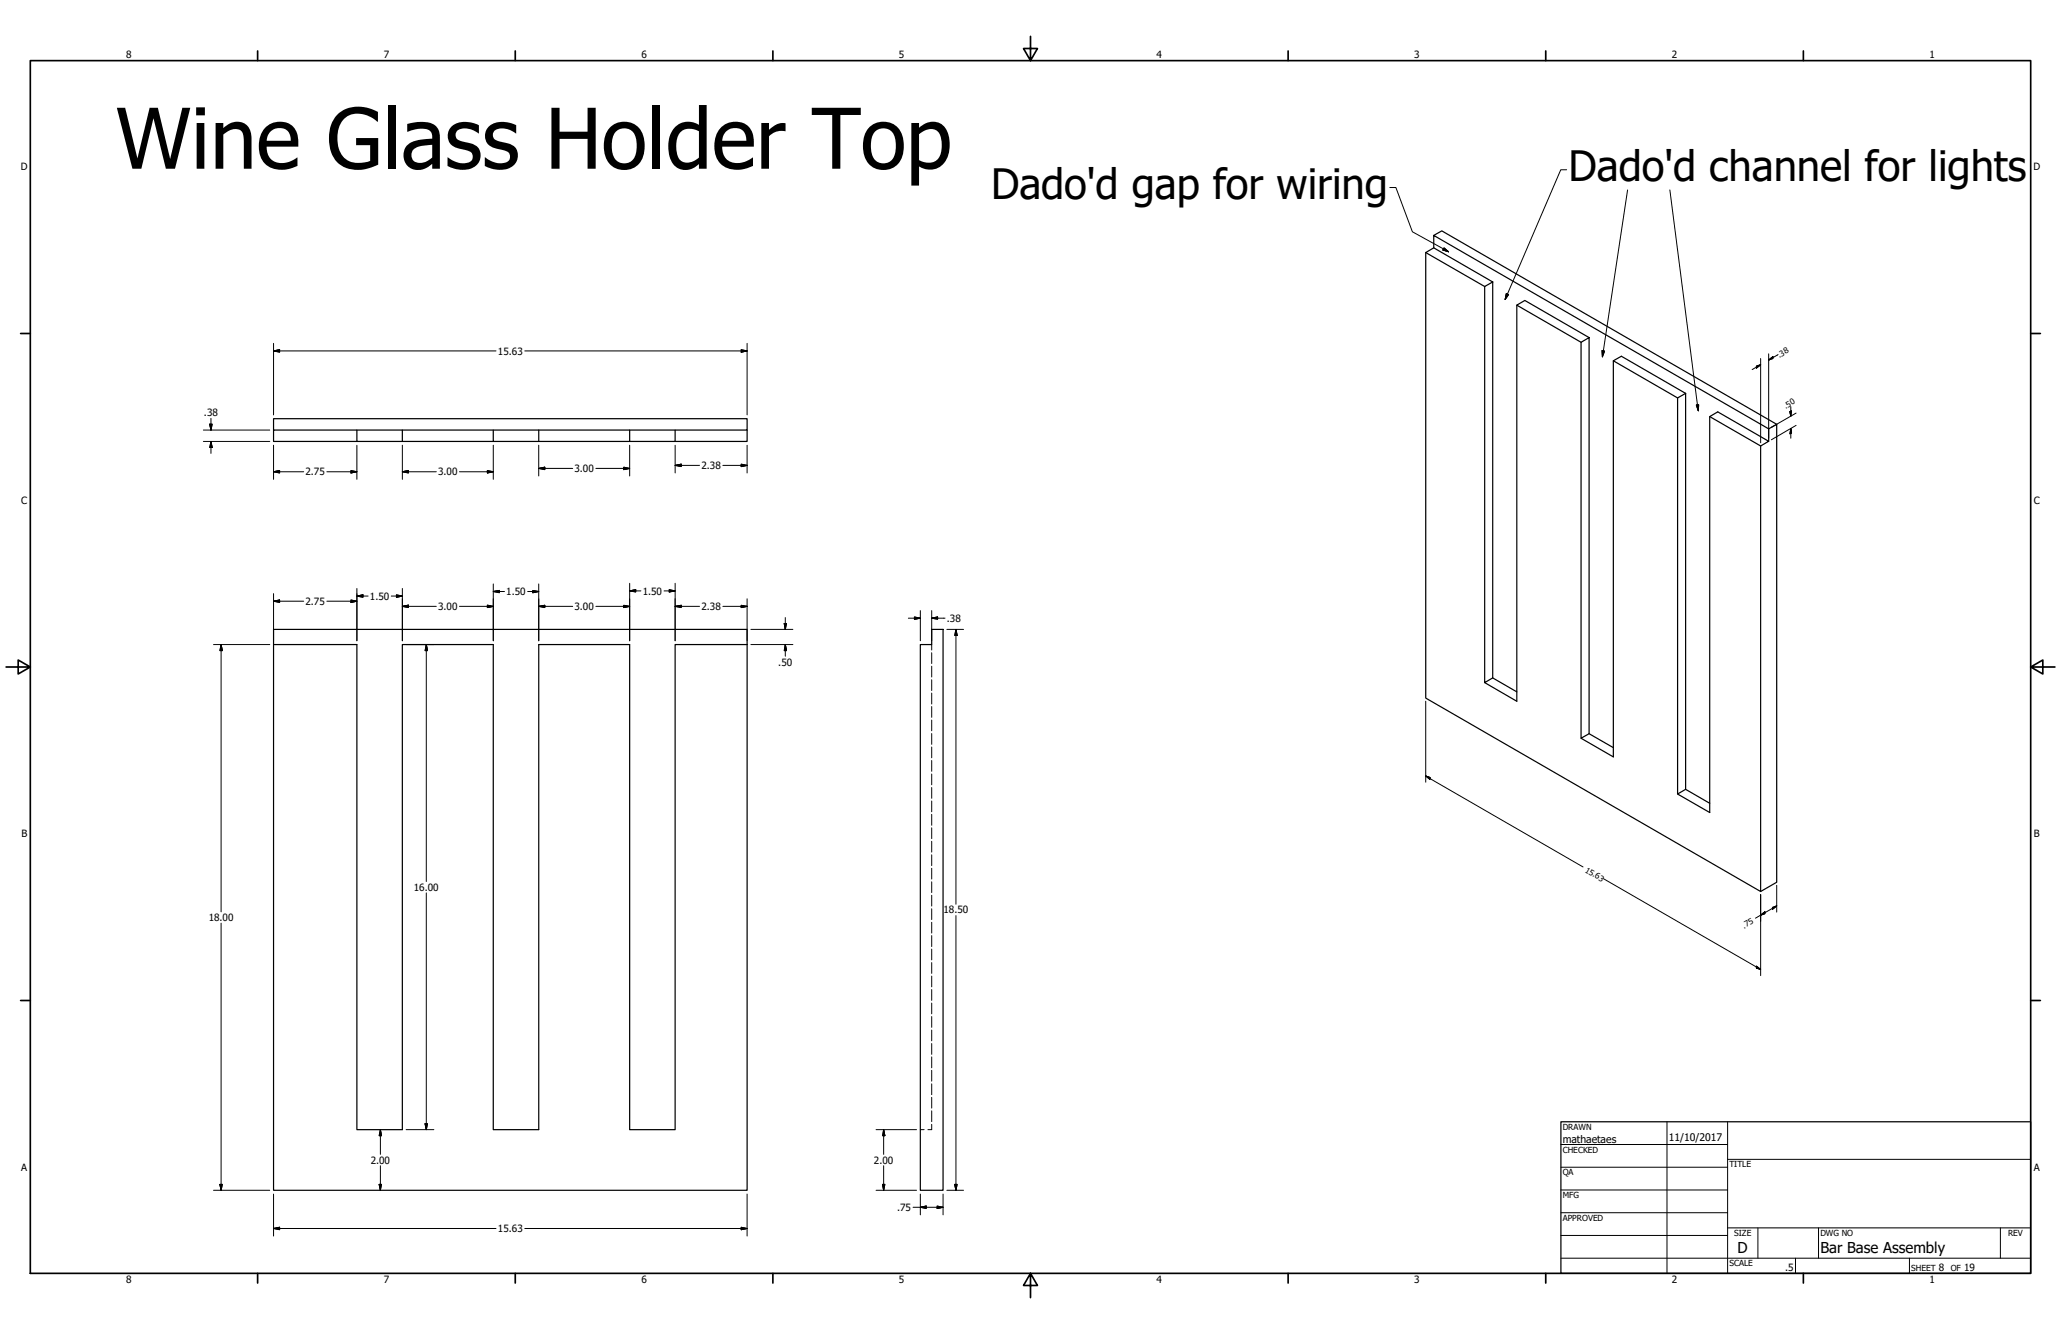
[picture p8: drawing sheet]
<svg xmlns="http://www.w3.org/2000/svg" width="864mm" height="559mm" viewBox="0 0 864 559" stroke-linecap="round" stroke-linejoin="round" font-family="sans-serif">
<!-- layer: Visible (ANSI) -->
<g fill="none" stroke="#000" stroke-width=".51">
<path d="M600.8 98.6l3.3-1.9 140.4 81M597.4 105.8v186.6l140.3 81v-186.6M600.8 103.8l-3.4 2 24.7 14.2M625.5 118.1l-24.7-14.3v-5.2l140.3 81v5.2M622.1 120l3.4-1.9v165.9l-3.4 1.9zM635.6 127.8v166l-13.5-7.9M662.5 143.4l3.4-2v165.9l-3.4 1.9zM665.9 141.4l-27-15.5-3.3 1.9 26.9 15.6M676 151.1l26.9 15.6M702.9 166.7l3.4-1.9v165.8l-3.4 2zM706.3 164.8l-26.9-15.6-3.4 1.9v166l-13.5-7.9M716.4 174.5l21.3 12.3 3.4-2-21.3-12.3-3.4 2v165.9l-13.5-7.8"/>
<path d="M741.1 179.6l3.4-1.9v191.9l-6.8 3.8M114.6 180.1v-4.7h198.5v4.7h-198.5v4.8h34.9M149.5 180.1v4.8h19.1M168.6 180.1v4.8h38.1M206.7 180.1v4.8h57.1M225.7 180.1v4.8M263.8 180.1v4.8h19.1v-4.8M313.1 180.1v4.8h-30.2M114.6 263.7h198.5v6.3h-30.2v203.2h-19.1v-203.2h-38.1v203.2h-19v-203.2h-38.1v203.2h-19.1v-203.2h-34.9zM114.6 270v228.6h198.5v-228.6M390.4 263.7h4.8v234.9h-9.6v-228.6h4.8zM625.5 284l10.1 5.8"/>
<path d="M665.9 307.3l10.1 5.9M706.3 330.6l10.1 5.9"/>
</g>
<!-- layer: Hidden (ANSI) -->
<g fill="none" stroke="#000" stroke-width=".42">
<path d="M390.4 270v2.3M390.4 273.4v4.5M390.4 279.1v4.5M390.4 284.7v4.5M390.4 290.3v4.6M390.4 296v4.5M390.4 301.6v4.5M390.4 307.3v4.5M390.4 312.9v4.5M390.4 318.6v4.5M390.4 324.2v4.5M390.4 329.9v4.5"/>
<path d="M390.4 335.5v4.5M390.4 341.1v4.6M390.4 346.8v4.5M390.4 352.4v4.5M390.4 358.1v4.5M390.4 363.7v4.5M390.4 369.4v4.5M390.4 375v4.5M390.4 380.7v4.5M390.4 386.3v4.5M390.4 391.9v4.6M390.4 397.6v4.5"/>
<path d="M390.4 403.2v4.5M390.4 408.9v4.5M390.4 414.5v4.5M390.4 420.2v4.5M390.4 425.8v4.5M390.4 431.5v4.5M390.4 437.1v4.5M390.4 442.7v4.6M390.4 448.4v4.5M390.4 454v4.5M390.4 459.7v4.5M385.6 473.2h1.6"/>
<path d="M390.4 471v2.2h-1.6M390.4 465.3v4.5"/>
</g>
<!-- layer: Symbol (ANSI) -->
<g fill="none" stroke="#000" stroke-width=".7">
<path d="M431.8 15.2v10.2l-2.9-5.1h5.8l-2.9 5.1M12.7 25.4h838.2v508h-838.2zM107.9 21.3v4.1M215.9 21.3v4.1M323.8 21.3v4.1M539.8 21.3v4.1M647.7 21.3v4.1M755.6 21.3v4.1M8.6 139.7h4.1M850.9 139.7h4.1M2.5 279.4h10.2l-5.1-2.9v5.8l5.1-2.9M850.9 279.4l5.1 2.9v-5.8l-5.1 2.9h10.2"/>
<path d="M8.6 419.1h4.1M850.9 419.1h4.1M107.9 533.4v4.1M215.9 533.4v4.1M323.8 533.4v4.1M431.8 533.4l2.9 5.1h-5.8l2.9-5.1v10.2M539.8 533.4v4.1M647.7 533.4v4.1M755.6 533.4v4.1"/>
</g>
<!-- layer: Title (ANSI) -->
<g fill="none" stroke="#000" stroke-width=".42">
<path d="M654 479.4h69.9M698.5 469.9v63.5M723.9 469.9v63.5M654 488.9h69.9M654 498.5h69.9M723.9 485.6h127M654 508h69.9M654 517.5h69.9M723.9 514.3h127M736.6 514.3v12.7M762 514.3v12.7M838.2 514.3v12.7"/>
<path d="M654 527h196.9M752.3 527v6.4M800.1 527v6.4"/>
</g>
<path d="M654 469.9h196.9v63.5h-196.9z" fill="none" stroke="#000" stroke-width=".51"/>
<!-- layer: Visible Narrow (ANSI) -->
<g fill="none" stroke="#000" stroke-width=".42">
<path d="M114.6 147l2.6-.5v1zM114.6 147h93.2M114.6 143.8v30M219.9 147h93.2M310.6 146.5l2.5 .5-2.5 .5zM313.1 143.8v30M736 153.4l1.7-.6-1.7 1.4zM737.7 150.2v35.3M737.7 152.8l-3.5 2M741.1 150.8l1.8-1.4v.8zM741.1 148.2v35.3M745 148.5l-3.9 2.3"/>
<path d="M87.9 177.7h1l-.5 2.4zM88.4 175.3v4.8M750 172.5l.7-.4-.3 2.2zM750.4 179.5l.3 1.9-.7 .3zM750.4 170.3v4M750.4 179.5v4.1M752.6 178.2l-10.3 6M752.6 173l-10.3 6M85.2 184.9h27.8M85.2 180.1h27.8M88.4 184.9l.5 2.6h-1zM88.4 184.9v5"/>
<path d="M114.6 197.6l2.6-.5v1zM114.6 186.5v14.3M114.6 197.6h12.7M137 197.6h12.5M147.1 197.1l2.4 .5-2.4 .5zM149.5 186.5v14.3M168.6 197.6l2.5-.5v1zM168.6 197.6h14.2M168.6 186.5v14.3M192.5 197.6h14.2M204.2 197.1l2.5 .5-2.5 .5zM206.7 186.5v14.3"/>
<path d="M225.7 196.2l2.6-.5v1zM225.7 196.2h14.3M225.7 186.5v12.9M249.7 196.2h14.1M261.4 195.7l2.4 .5-2.4 .5zM263.8 186.5v12.9M282.9 194.9l2.5-.5v1.1zM282.9 194.9h10.2M282.9 186.5v11.6M302.9 194.9h10.2M310.6 194.4l2.5 .5-2.5 .6zM313.1 186.5v11.6"/>
<path d="M114.6 251.8l2.6-.5v1zM114.6 248.7v19.7M114.6 251.8h12.7M137 251.8h12.5M147.1 251.3l2.4 .5-2.4 .5zM149.5 249.7l2.6-.5v1zM149.5 246.5v21.9M149.5 249.7h4.7M164 249.7h4.6M166.1 249.2l2.5 .5-2.5 .5zM168.6 254l2.5-.5v1zM168.6 246.5v21.9"/>
<path d="M168.6 254h14.2M192.5 254h14.2M204.2 253.5l2.5 .5-2.5 .5zM206.7 247.8l2.5-.5v1zM206.7 244.6v23.8M206.7 247.8h4.7M221.1 247.8h4.6M223.3 247.3l2.4 .5-2.4 .5zM225.7 254l2.6-.4v.9zM225.7 244.6v23.8M225.7 254h14.3M249.7 254h14.1"/>
<path d="M261.4 253.6l2.4 .4-2.4 .5zM263.8 247.5l2.6-.5v1zM263.8 244.3v24.1M263.8 247.5h4.7M278.3 247.5h4.6M280.4 247l2.5 .5-2.5 .5zM282.9 254l2.5-.4v.9zM282.9 244.3v24.1M282.9 254h10.2M302.9 254h10.2M310.6 253.6l2.5 .4-2.5 .5zM313.1 250.8v17.6"/>
<path d="M329.1 258.7v5M380.6 259h5M383.2 258.4l2.4 .6-2.4 .4zM385.6 255.8v12.6M390.4 259l2.5-.6v1zM390.4 259h5.6M390.4 255.8v12.6M89.5 270h23.5M92.6 270l.6 2.5h-1.1zM92.6 270v112M170.2 270h11.6M178.6 270l.5 2.5h-1z"/>
<path d="M178.6 270v99.3M314.6 263.7h17.6M314.6 270h17.6M328.6 261.2h1l-.5 2.5zM329.1 270l.5 2.5h-1zM329.1 270v4.9M396.7 263.7h7M400.6 263.7l.5 2.5h-1.1zM400.6 263.7v115.1M597.4 293.8v33.9M597.4 325.1l1.8 .6v.8zM597.4 325.1l65.9 38.1"/>
<path d="M178.6 374v99.2M671.8 368l65.9 38.1M737.7 374.7v34M744.5 379.5l-8.9 5.1M744.5 370.8v11.3M92.6 386.7v111.9M400.6 383.5v115.1M737.7 383.3l1.8-1.3v.8zM742.7 380.1l1.8-.6-1.8 1.4zM736 404.7l1.7 1.4-1.7-.6zM159.4 473.2l.4 2.5h-.9zM159.4 473.2v10.4"/>
<path d="M170.2 473.2h11.6M178.1 470.7h1l-.5 2.5zM367.1 473.2h16.9M370.3 473.2l.5 2.5h-1zM370.3 473.2v10.4M89.5 498.6h23.5M92.1 496.1h1.1l-.6 2.5zM158.9 496.1h.9l-.4 2.5zM159.4 488.3v10.3M367.1 498.6h16.9M369.8 496.1h1l-.5 2.5zM370.3 488.3v10.3"/>
<path d="M396.7 498.6h7M400 496.1h1.1l-.5 2.5zM114.6 514.6l2.6-.5v1zM114.6 500.2v17.6M114.6 514.6h93.2M219.9 514.6h93.2M310.6 514.1l2.5 .5-2.5 .5zM313.1 500.2v17.6M382.6 505.7h12.6M385.6 505.7l2.5-.5v1zM385.6 500.2v8.7M392.7 505.2l2.5 .5-2.5 .5z"/>
<path d="M395.2 500.2v8.7"/>
</g>
<g fill="#000" stroke="#000" stroke-width=".42">
<path d="M114.6 147l2.6-.5zM114.6 147l2.6-.5v1zM310.6 147.5l2.5-.5zM310.6 146.5l2.5 .5-2.5 .5zM736 154.2l1.7-1.4zM736 153.4l1.7-.6-1.7 1.4zM741.1 150.8l1.8-1.4zM741.1 150.8l1.8-1.4v.8zM87.9 177.7l.5 2.5zM87.9 177.7h1l-.5 2.5zM750 172.5l.4 1.8zM750 172.5l.7-.4-.3 2.2z"/>
<path d="M88.4 185l.5 2.5zM88.4 185l.5 2.5h-1zM114.6 197.6l2.6-.5zM114.6 197.6l2.6-.5v1zM147.1 198.1l2.4-.5zM147.1 197.1l2.4 .5-2.4 .5zM168.6 197.6l2.5-.5zM168.6 197.6l2.5-.5v1zM204.2 198.1l2.5-.5zM204.2 197.1l2.5 .5-2.5 .5zM225.7 196.2l2.6-.5zM225.7 196.2l2.6-.5v1z"/>
<path d="M261.4 196.7l2.4-.5zM261.4 195.7l2.4 .5-2.4 .5zM282.9 194.9l2.5-.5zM282.9 194.9l2.5-.5v1.1zM310.6 195.5l2.5-.6zM310.6 194.4l2.5 .5-2.5 .6zM750.4 179.5l.3 1.9zM750.4 179.5l.3 1.9-.7 .3zM114.6 251.8l2.6-.5zM114.6 251.8l2.6-.5v1zM147.1 252.3l2.4-.5zM147.1 251.3l2.4 .5-2.4 .5z"/>
<path d="M149.5 249.7l2.6-.5zM149.5 249.7l2.6-.5v1zM166.1 250.2l2.5-.5zM166.1 249.2l2.5 .5-2.5 .5zM168.6 254l2.5-.5zM168.6 254l2.5-.5v1zM204.2 254.5l2.5-.5zM204.2 253.5l2.5 .5-2.5 .5zM206.7 247.8l2.5-.5zM206.7 247.8l2.5-.5v1zM223.3 248.3l2.4-.5zM223.3 247.3l2.4 .5-2.4 .5z"/>
<path d="M225.7 254l2.6-.4zM225.7 254l2.6-.4v.9zM261.4 254.5l2.4-.5zM261.4 253.6l2.4 .4-2.4 .5zM263.8 247.5l2.6-.5zM263.8 247.5l2.6-.5v1zM280.4 248l2.5-.5zM280.4 247l2.5 .5-2.5 .5zM282.9 254l2.5-.4zM282.9 254l2.5-.4v.9zM310.6 254.5l2.5-.5zM310.6 253.6l2.5 .4-2.5 .5z"/>
<path d="M383.2 259.4l2.4-.4zM383.2 258.4l2.4 .6-2.4 .4zM390.4 259l2.5-.6zM390.4 259l2.5-.6v1zM92.6 270l.6 2.5zM92.6 270l.6 2.5h-1.1zM178.6 270l.5 2.5zM178.6 270l.5 2.5h-1zM328.6 261.2l.5 2.5zM328.6 261.2h1l-.5 2.5zM329.1 270l.5 2.5zM329.1 270l.5 2.5h-1z"/>
<path d="M400.6 263.7l.5 2.5zM400.6 263.7l.5 2.5h-1.1zM597.4 325.1l1.8 .6zM597.4 325.1l1.8 .6v.8zM737.7 383.3l1.8-1.3zM737.7 383.3l1.8-1.3v.8zM742.7 380.9l1.8-1.4zM742.7 380.1l1.8-.6-1.8 1.4zM736 405.5l1.7 .6zM736 404.7l1.7 1.4-1.7-.6zM159.4 473.2l.4 2.5zM159.4 473.2l.4 2.5h-.9z"/>
<path d="M178.1 470.7l.5 2.5zM178.1 470.7h1l-.5 2.5zM370.3 473.2l.5 2.5zM370.3 473.2l.5 2.5h-1zM92.1 496.1l.5 2.5zM92.1 496.1h1.1l-.6 2.5zM158.9 496.1l.5 2.5zM158.9 496.1h.9l-.4 2.5zM369.8 496.1l.5 2.5zM369.8 496.1h1l-.5 2.5zM400 496.1l.6 2.5zM400 496.1h1.1l-.5 2.5z"/>
<path d="M114.6 514.6l2.6-.5zM114.6 514.6l2.6-.5v1zM310.6 515.1l2.5-.5zM310.6 514.1l2.5 .5-2.5 .5zM385.6 505.7l2.5-.5zM385.6 505.7l2.5-.5v1zM392.7 506.2l2.5-.5zM392.7 505.2l2.5 .5-2.5 .5z"/>
</g>
<!-- layer: Border (ANSI) -->
<path d="M582.4 78.5h2.5l6.9 18.6 15.2 8.4M656.5 71.1h-2.5l-23.3 54.4M682 79.6l-10.6 69.9M699.7 79.6l11.9 92.5M605.1 103.8l1.9 1.7-2.4-.8zM631.2 123l.9 .4-1.4 2.1zM671.3 146.9l1 .2-.9 2.4zM710.8 169.7l1-.2-.2 2.6z" fill="none" stroke="#000" stroke-width=".42"/>
<path d="M604.6 104.7l2.4 .8zM605.1 103.8l1.9 1.7-2.4-.8zM631.2 123l-.5 2.5zM631.2 123l.9 .4-1.4 2.1zM671.3 146.9l.1 2.6zM671.3 146.9l1 .2-.9 2.4zM710.8 169.7l.8 2.4zM710.8 169.7l1-.2-.2 2.6z" fill="#000" stroke="#000" stroke-width=".42"/>
<text font-size="35.1" x="48.5" y="70.7">Wine Glass Holder Top</text>
<g font-size="17.5">
<text x="657.3" y="75.9">Dado'd channel for lights</text>
<text x="415.3" y="83.4">Dado'd gap for wiring</text>
</g>
<g font-size="6.3">
<text x="728.1" y="524.9">D</text>
<text x="762.8" y="525">Bar Base Assembly</text>
</g>
<g font-size="4.4">
<text x="654.8" y="478.6">mathaetaes</text>
<text x="699.3" y="478">11/10/2017</text>
</g>
<g font-size="4.2">
<text x="52.8" y="24.4">8</text>
<text x="160.8" y="24.4">7</text>
<text x="268.7" y="24.4">6</text>
<text x="376.7" y="24.4">5</text>
<text x="484.6" y="24.4">4</text>
<text x="592.6" y="24.4">3</text>
<text x="700.5" y="24.4">2</text>
<text x="808.5" y="24.4">1</text>
<text x="8.8" y="71.4">D</text>
<text x="852" y="71.4">D</text>
<text x="208.7" y="148.5">15.63</text>
<text x="85.5" y="174.4">.38</text>
<text x="240.7" y="197.7">3.00</text>
<text x="293.9" y="196.5">2.38</text>
<text x="128" y="199.1">2.75</text>
<text x="183.6" y="199.1">3.00</text>
<text x="8.9" y="211.1">C</text>
<text x="852.2" y="211.1">C</text>
<text x="155" y="251.2">1.50</text>
<text x="212.2" y="249.3">1.50</text>
<text x="269.3" y="249">1.50</text>
<text x="128" y="253.4">2.75</text>
<text x="183.6" y="255.5">3.00</text>
<text x="240.7" y="255.5">3.00</text>
<text x="293.9" y="255.5">2.38</text>
<text x="396.7" y="260.5">.38</text>
<text x="326.1" y="278.8">.50</text>
<text x="9" y="350.8">B</text>
<text x="852.2" y="350.8">B</text>
<text x="173.4" y="373.1">16.00</text>
<text x="395.4" y="382.7">18.50</text>
<text x="87.4" y="385.8">18.00</text>
<text x="8.9" y="490.5">A</text>
<text x="155.3" y="487.4">2.00</text>
<text x="366.2" y="487.4">2.00</text>
<text x="852.2" y="490.5">A</text>
<text x="375.9" y="507.2">.75</text>
<text x="208.7" y="516.1">15.63</text>
<text x="748" y="532.6">.5</text>
<text x="812.4" y="532.6">8</text>
<text x="823" y="532.6">19</text>
<text x="52.8" y="537.5">8</text>
<text x="160.8" y="537.5">7</text>
<text x="268.7" y="537.5">6</text>
<text x="376.7" y="537.5">5</text>
<text x="484.6" y="537.5">4</text>
<text x="592.6" y="537.5">3</text>
<text x="700.5" y="537.5">2</text>
<text x="808.5" y="537.5">1</text>
</g>
<g font-size="3.5">
<text x="654.8" y="473.2">DRAWN</text>
<text x="654.8" y="482.8">CHECKED</text>
<text x="724.7" y="488.9">TITLE</text>
<text x="654.8" y="492.3">QA</text>
<text x="654.8" y="501.8">MFG</text>
<text x="654.8" y="511.4">APPROVED</text>
<text x="726.7" y="517.7">SIZE</text>
<text x="762.8" y="517.7">DWG NO</text>
<text x="841.4" y="517.7">REV</text>
<text x="724.7" y="530.4">SCALE</text>
<text x="800.9" y="532.6">SHEET</text>
<text x="817.4" y="532.6">OF</text>
</g>
<g font-size="3.4">
<text x="745.6" y="149.9" transform="rotate(-30 745.6 149.9)">.38</text>
<text x="748.3" y="171.3" transform="rotate(-30 748.3 171.3)">.50</text>
<text x="663.9" y="365.1" transform="rotate(30 663.9 365.1)">15.63</text>
<text x="730.9" y="389" transform="rotate(-30 730.9 389)">.75</text>
</g>
</svg>
